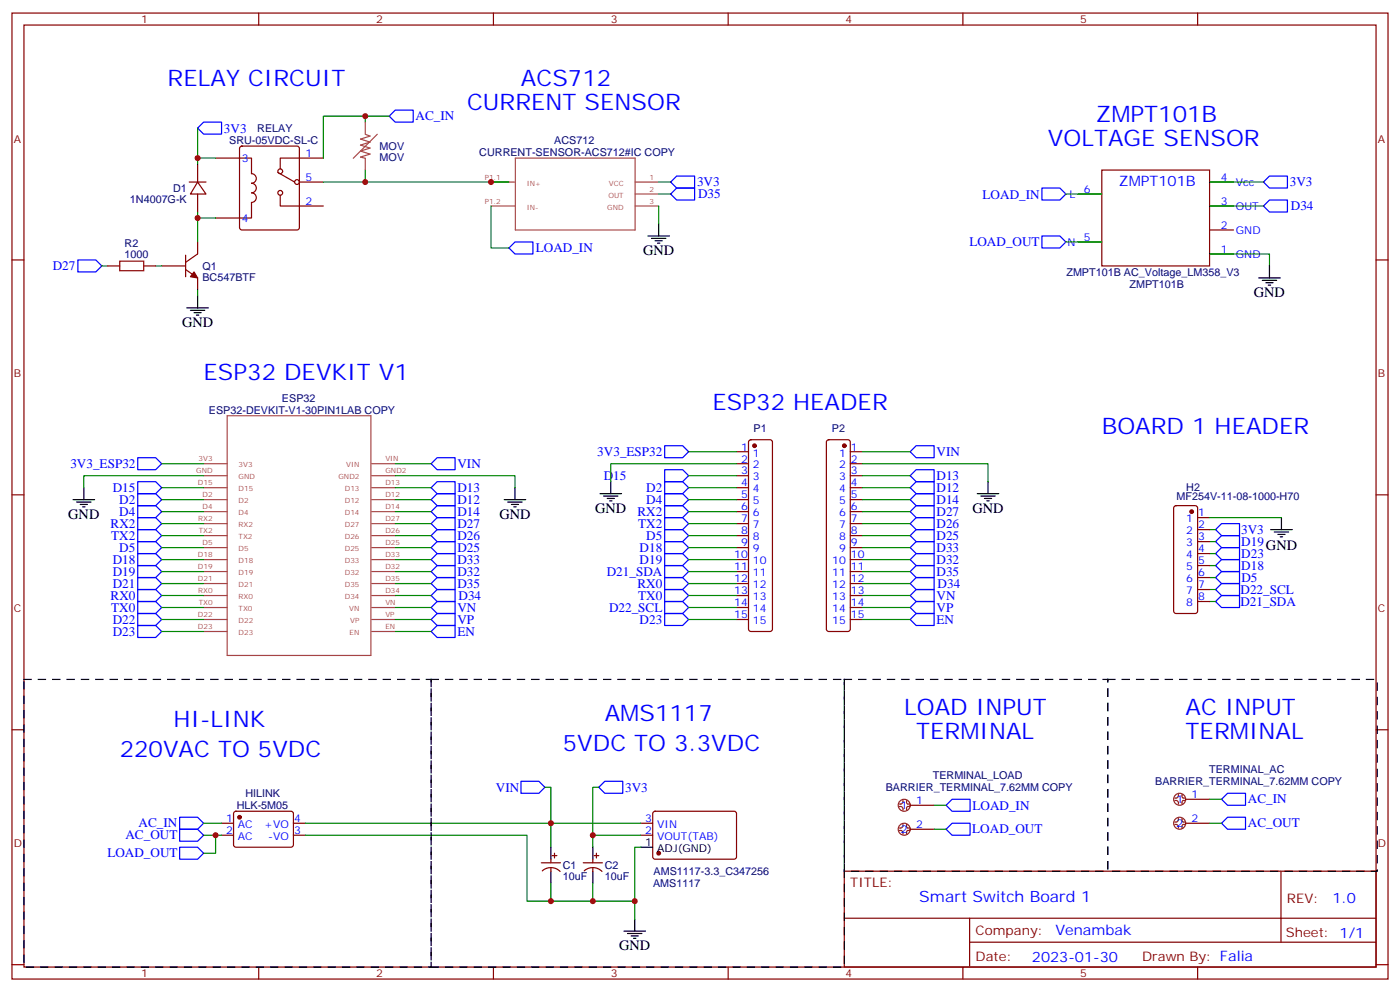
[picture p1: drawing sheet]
<svg xmlns="http://www.w3.org/2000/svg" width="412mm" height="292mm" viewBox="0 0 412 292" stroke-linecap="round" stroke-linejoin="round" font-family="sans-serif">
<g fill="none" stroke="#870000" stroke-width=".35">
<path d="M3.5 3.8h405.4v284.4h-405.4zM7.1 7.4h398.2v277.3h-398.2zM76.2 3.8v3.6M145.3 3.8v3.6M214.5 3.8v3.6M283.6 3.8v3.6M352.8 3.8v3.6M55.7 53.6h5M58.2 53.6l2.5 3.5h-4.6zM58.2 48.3v5.3M58.2 57.1v5.3M63.5 46.5h10.6v4.6a1.41 1.41 0 0 1 1.4 1.4 1.41 1.41 0 0 1-1.4 1.4 1.41 1.41 0 0 1 1.4 1.5 1.41 1.41 0 0 1-1.4 1.4 1.41 1.41 0 0 1 1.4 1.4 1.41 1.41 0 0 1-1.4 1.4v4.6h-10.6"/>
<path d="M70.8 43.2l.5-.2h16.2l.5 .2 .2 .5v23.3l-.2 .5-.5 .2h-16.2l-.5-.2-.2-.5v-23.3zM81.8 50.8l5 2.8M82.5 57.5v3.1h12.7M88.2 53.6h7M95.2 46.5h-12.7v3.2M317.5 57.1h7.1M324.6 50.1h31.7v28.2h-31.7zM356.3 53.6h7.1M3.5 76.5h3.6M31.7 78.3h3.6M42.3 78.3h3.6M47.6 78.3h7.1"/>
<path d="M54.7 79.3l3.5 2.5v3.5M54.7 75.1v6.4M58.2 71.2v3.6l-3.5 2.4M317.5 71.2h7.1M356.3 67.7h7.1M356.3 60.6h7.1M356.3 74.8h7.1M405.3 76.5h3.6M217 133h3.5M217 136.5h3.5M220.7 129.6l.5-.2h5.6l.5 .2 .2 .5v55.1l-.2 .5-.5 .2h-5.6l-.5-.3-.2-.4v-55.1zM243.7 129.6l.4-.2h5.7l.5 .2 .2 .5v55.1l-.3 .5-.4 .2h-5.7l-.5-.3-.2-.4v-55.1z"/>
<path d="M250.5 133h3.5M250.5 136.5h3.5M3.5 145.7h3.6M217 140h3.5M217 143.5h3.5M217 147.1h3.5M217 150.6h3.5M217 154.1h3.5M217 157.7h3.5M250.5 140h3.5M250.5 143.5h3.5M250.5 147.1h3.5"/>
<path d="M250.5 150.6h3.5M250.5 154.1h3.5M250.5 157.7h3.5M346 149l.4-.2h5.7l.5 .2 .2 .5v30.4l-.3 .5-.4 .2h-5.7l-.5-.2-.2-.5v-30.4zM352.8 152.4h3.5M352.8 155.9h3.5M352.8 159.4h3.5M405.3 145.7h3.6M217 161.2h3.5M217 164.7h3.5M217 168.2h3.5M217 171.8h3.5"/>
<path d="M217 175.3h3.5M217 178.8h3.5M250.5 161.2h3.5M250.5 164.7h3.5M250.5 168.2h3.5M250.5 171.8h3.5M250.5 175.3h3.5M250.5 178.8h3.5M352.8 162.9h3.5M352.8 166.5h3.5M352.8 170h3.5M352.8 173.5h3.5"/>
<path d="M352.8 177.1h3.5M217 182.4h3.5M250.5 182.4h3.5M3.5 214.8h3.6M405.3 214.8h3.6M69 239l.5-.2 16.5 .1 .4 .6v9.4l-.7 .5-16.5-.1-.4-.6v-9.2zM192.5 239l.5-.2 23.5 .1 .5 .6-.1 13-.6 .4-23.6-.1-.4-.6v-12.7zM268.1 237h7.1M349.2 235.3h7.1M65.3 242.3h3.5M65.3 245.9h3.5M86.4 242.3h3.6"/>
<path d="M86.4 245.9h3.6M159.5 254h5.6M159.7 256.3a3.8 3.8 0 0 1 5.3 .2M162.3 252.9v1.1M162.3 255.4v1M162.6 251.8h1.4M163.3 251.1v1.5M171.8 254h5.6M172.1 256.3a3.8 3.8 0 0 1 5.2 .2M174.6 252.9v1.1M174.6 255.4v1M175 251.8h1.4"/>
<path d="M175.7 251.1v1.5M188.7 242.3h3.6M188.7 245.9h3.6M248.7 256.4h156.6v28.3h-156.6zM268.1 244.1h7.1M349.2 242.3h7.1M377.3 256.5v20.8M248.7 270.3h156.5M285.6 277.3h119.6M285.6 270.3v14.1M3.5 284h3.6M76.2 284.7v3.5"/>
<path d="M145.3 284.7v3.5M214.5 284.7v3.5M283.6 284.7v3.5M352.8 284.7v3.5M405.3 284h3.6"/>
<circle cx="82.6" cy="50.4" r=".71"/>
<circle cx="82.6" cy="56.8" r=".71"/>
<circle cx="87.5" cy="53.6" r=".71"/>
</g>
<g fill="#870000" stroke="#870000" stroke-width=".35">
<path d="M57.1 80l1.1 1.8-2.1-.3z"/>
<circle cx="70.6" cy="240.6" r=".53"/>
<circle cx="194" cy="251.1" r=".53"/>
<circle cx="222.2" cy="131.2" r=".53"/>
<circle cx="248.7" cy="131.2" r=".53"/>
<circle cx="351" cy="150.6" r=".53"/>
</g>
<g fill="none" stroke="#8c2424" stroke-width=".35">
<path d="M264.9 237.4l.9 .2 .2 .8M266 235.6l-.2 .9-.9 .2M267.1 235.6a.81 .81 0 0 0 .3 1.1h.7M268.1 237.4h-.7a.81 .81 0 0 0-.3 1M346.1 235.6l.8 .2 .2 .9M347.1 233.9l-.2 .8-.8 .2M348.2 233.9a.81 .81 0 0 0 .3 1h.7M349.2 235.6h-.7a.81 .81 0 0 0-.3 1.1M264.9 244.4l.9 .2 .2 .9M266 242.7l-.2 .8-.9 .2M267.1 242.7a.81 .81 0 0 0 .3 1h.7M268.1 244.4h-.7a.81 .81 0 0 0-.3 1.1"/>
<path d="M346.1 242.7l.8 .2 .2 .8M347.1 240.9l-.2 .9-.8 .2M348.2 240.9a.81 .81 0 0 0 .3 1.1h.7M349.2 242.7h-.7a.81 .81 0 0 0-.3 1"/>
<circle cx="266.3" cy="237" r="1.76"/>
<circle cx="347.5" cy="235.3" r="1.76"/>
<circle cx="266.3" cy="244.1" r="1.76"/>
<circle cx="347.5" cy="242.3" r="1.76"/>
</g>
<g fill="none" stroke="#a64a4a" stroke-width=".35">
<path d="M107.6 39.5l1.4 .6-2.8 .8 2.8 .9-2.8 .9 2.8 .9-2.8 .9 2.8 .9-2.8 .8 1.4 .4v3.5M107.6 35.9v3.5M111.1 39.5l-7 7.1M144.6 53.6h7M151.8 46.5h35.3v21.2h-35.3zM187.1 53.6h6.9M187.1 57.1h6.9M144.6 60.6h7M187.1 60.6h6.9M60 136.5h6.9M66.9 122.4h42.4v70.5h-42.4zM109.5 136.5h6.9"/>
<path d="M60 140h6.9M60 143.5h6.9M60 147.1h6.9M60 150.6h6.9M60 154.1h6.9M60 157.7h6.9M109.5 140h6.9M109.5 143.5h6.9M109.5 147.1h6.9M109.5 150.6h6.9M109.5 154.1h6.9M109.5 157.7h6.9"/>
<path d="M60 161.2h6.9M60 164.7h6.9M60 168.2h6.9M60 171.8h6.9M60 175.3h6.9M60 178.8h6.9M109.5 161.2h6.9M109.5 164.7h6.9M109.5 168.2h6.9M109.5 171.8h6.9M109.5 175.3h6.9M109.5 178.8h6.9"/>
<path d="M60 182.4h6.9M60 185.9h6.9M109.5 182.4h6.9M109.5 185.9h6.9"/>
</g>
<g fill="none" stroke="#00f" stroke-width=".35">
<path d="M58.2 37.7l1.8-1.8h5.3v3.6h-5.3zM114.7 34.2l1.7-1.8h5.3v3.5h-5.3zM197.6 57.1l1.7-1.7h5.3v3.5h-5.3zM197.6 53.6l1.7-1.8h5.3v3.6h-5.3zM306.9 55.4h5.3l1.8 1.7-1.8 1.8h-5.3zM372.2 53.6l1.7-1.8h5.3v3.6h-5.3zM22.9 76.5h5.3l1.8 1.8-1.8 1.7h-5.3zM149.9 73l1.8-1.8h5.3v3.6h-5.3zM306.9 69.5h5.3l1.8 1.7-1.8 1.8h-5.3zM372.2 60.6l1.7-1.7h5.3v3.5h-5.3zM40.6 134.7h5.3l1.7 1.8-1.7 1.8h-5.3zM127 136.5l1.8-1.8h5.3v3.6h-5.3z"/>
<path d="M195.8 138.3h5.3l1.7 1.7-1.7 1.8h-5.3zM195.8 131.2h5.3l1.7 1.8-1.7 1.7h-5.3zM268.1 133l1.8-1.8h5.3v3.5h-5.3zM40.6 141.8h5.3l1.7 1.7-1.7 1.8h-5.3zM40.6 145.3h5.3l1.7 1.8-1.7 1.7h-5.3zM40.6 148.8h5.3l1.7 1.8-1.7 1.8h-5.3zM40.6 152.4h5.3l1.7 1.7-1.7 1.8h-5.3zM40.6 155.9h5.3l1.7 1.8-1.7 1.7h-5.3zM40.6 159.4h5.3l1.7 1.8-1.7 1.7h-5.3zM127 154.1l1.8-1.7h5.3v3.5h-5.3zM127 143.5l1.8-1.7h5.3v3.5h-5.3zM127 147.1l1.8-1.8h5.3v3.5h-5.3z"/>
<path d="M127 150.6l1.8-1.8h5.3v3.6h-5.3zM127 157.7l1.8-1.8h5.3v3.5h-5.3zM195.8 159.4h5.3l1.7 1.8-1.7 1.7h-5.3zM195.8 155.9h5.3l1.7 1.8-1.7 1.7h-5.3zM195.8 152.4h5.3l1.7 1.7-1.7 1.8h-5.3zM195.8 148.8h5.3l1.7 1.8-1.7 1.8h-5.3zM195.8 145.3h5.3l1.7 1.8-1.7 1.7h-5.3zM195.8 141.8h5.3l1.7 1.7-1.7 1.8h-5.3zM268.1 157.7l1.8-1.8h5.3v3.5h-5.3zM268.1 154.1l1.8-1.7h5.3v3.5h-5.3zM268.1 147.1l1.8-1.8h5.3v3.5h-5.3zM268.1 143.5l1.8-1.7h5.3v3.5h-5.3z"/>
<path d="M268.1 140l1.8-1.7h5.3v3.5h-5.3zM268.1 150.6l1.8-1.8h5.3v3.6h-5.3zM358.1 159.4l1.7-1.7h5.3v3.5h-5.3zM359.8 154.1h5.3v3.6h-5.3l-1.7-1.8zM40.6 162.9h5.3l1.7 1.8-1.7 1.8h-5.3zM40.6 166.5h5.3l1.7 1.7-1.7 1.8h-5.3zM40.6 170h5.3l1.7 1.8-1.7 1.7h-5.3zM40.6 173.5h5.3l1.7 1.8-1.7 1.8h-5.3zM40.6 177.1h5.3l1.7 1.7-1.7 1.8h-5.3zM127 175.3l1.8-1.8h5.3v3.6h-5.3zM127 171.8l1.8-1.8h5.3v3.5h-5.3zM127 161.2l1.8-1.8h5.3v3.5h-5.3z"/>
<path d="M127 164.7l1.8-1.8h5.3v3.6h-5.3zM127 168.2l1.8-1.7h5.3v3.5h-5.3zM128.8 177.1h5.3v3.5h-5.3l-1.8-1.8zM195.8 177.1h5.3l1.7 1.7-1.7 1.8h-5.3zM195.8 173.5h5.3l1.7 1.8-1.7 1.8h-5.3zM195.8 170h5.3l1.7 1.8-1.7 1.7h-5.3zM195.8 166.5h5.3l1.7 1.7-1.7 1.8h-5.3zM195.8 162.9h5.3l1.7 1.8-1.7 1.8h-5.3zM268.1 178.8l1.8-1.7h5.3v3.5h-5.3zM268.1 175.3l1.8-1.8h5.3v3.6h-5.3zM268.1 164.7l1.8-1.8h5.3v3.6h-5.3zM268.1 161.2l1.8-1.8h5.3v3.5h-5.3z"/>
<path d="M268.1 168.2l1.8-1.7h5.3v3.5h-5.3zM268.1 171.8l1.8-1.8h5.3v3.5h-5.3zM359.8 161.2h5.3v3.5h-5.3l-1.7-1.8zM359.8 164.7h5.3v3.5h-5.3l-1.7-1.7zM359.8 168.2h5.3v3.6h-5.3l-1.7-1.8zM359.8 175.3h5.3v3.5h-5.3l-1.7-1.7zM359.8 171.8h5.3v3.5h-5.3l-1.7-1.8zM40.6 180.6h5.3l1.7 1.8-1.7 1.7h-5.3zM40.6 184.1h5.3l1.7 1.8-1.7 1.7h-5.3zM127 182.4l1.8-1.8h5.3v3.5h-5.3zM128.8 184.1h5.3v3.5h-5.3l-1.8-1.7zM195.8 180.6h5.3l1.7 1.8-1.7 1.7h-5.3z"/>
<path d="M268.1 182.4l1.8-1.8h5.3v3.5h-5.3zM153.5 230h5.2l1.8 1.7-1.8 1.8h-5.2zM176.4 231.7l1.8-1.7h5.2v3.5h-5.2zM278.7 237l1.8-1.7h5.3v3.5h-5.3zM361.6 233.5h5.3v3.5h-5.3l-1.8-1.7zM52.9 249.4h5.3l1.8 1.7-1.8 1.8h-5.3zM52.9 244.1h5.3l1.8 1.8-1.8 1.7h-5.3zM52.9 240.6h5.3l1.8 1.7-1.8 1.8h-5.3zM278.7 244.1l1.8-1.8h5.3v3.6h-5.3zM361.6 240.6h5.3v3.5h-5.3l-1.8-1.8z"/>
</g>
<g fill="none" stroke="#008700" stroke-width=".35">
<path d="M58.2 37.7v8.8M107.6 34.2v1.7M114.7 34.2h-19.5v12.3M63.5 46.5h-5.3v1.8M107.6 50.1v3.5h-12.4M107.6 53.6h42.3M194 53.6h3.6M194 57.1h3.6M314 57.1h10.6M356.3 53.6h15.9M30 78.3h1.7M45.9 78.3h1.7"/>
<path d="M58.2 62.4v1.8h5.3M58.2 64.2v7M144.6 60.6v12.4h5.3M194 60.6v5.3M314 71.2h10.6M356.3 74.8h17.6v3.5M356.3 60.6h15.9M58.2 85.3v1.8M47.6 136.5h12.4M116.4 136.5h10.6M202.8 133h14.2M217 136.5h-37.1v5.3"/>
<path d="M254 136.5h37v5.3M254 133h14.1M47.6 154.1h12.4M47.6 143.5h12.4M47.6 147.1h12.4M47.6 150.6h12.4M47.6 157.7h12.4M60 140h-35.3v3.5M116.4 140h35.3v3.5M116.4 154.1h10.6M116.4 143.5h10.6M116.4 147.1h10.6"/>
<path d="M116.4 150.6h10.6M116.4 157.7h10.6M202.8 154.1h14.2M202.8 143.5h14.2M202.8 147.1h14.2M202.8 150.6h14.2M202.8 157.7h14.2M202.8 140h14.2M254 154.1h14.1M254 143.5h14.1M254 147.1h14.1M254 150.6h14.1"/>
<path d="M254 157.7h14.1M254 140h14.1M356.3 155.9h1.8M356.3 159.4h1.8M356.3 152.4h21.2M47.6 175.3h12.4M47.6 171.8h12.4M47.6 161.2h12.4M47.6 164.7h12.4M47.6 168.2h12.4M47.6 178.8h12.4M116.4 175.3h10.6"/>
<path d="M116.4 171.8h10.6M116.4 161.2h10.6M116.4 164.7h10.6M116.4 168.2h10.6M116.4 178.8h10.6M202.8 175.3h14.2M202.8 171.8h14.2M202.8 161.2h14.2M202.8 164.7h14.2M202.8 168.2h14.2M202.8 178.8h14.2M254 175.3h14.1"/>
<path d="M254 171.8h14.1M254 161.2h14.1M254 164.7h14.1M254 168.2h14.1M254 178.8h14.1M356.3 162.9h1.8M356.3 166.5h1.8M356.3 170h1.8M356.3 177.1h1.8M356.3 173.5h1.8M47.6 182.4h12.4M47.6 185.9h12.4"/>
<path d="M116.4 182.4h10.6M116.4 185.9h10.6M202.8 182.4h14.2M254 182.4h14.1M160.5 231.7h1.8v10.6h-72.3M176.4 231.7h-1.8v14.2M275.2 237h3.5M356.3 235.3h3.5M60 242.3h5.3M60 245.9h5.3M63.5 245.9v5.2h-3.5M90 245.9h65.2v19.4h7.1"/>
<path d="M162.3 260v5.3h24.7M174.6 260v5.3M188.7 242.3h-26.4v7.1M188.7 249.4h-1.7v21.1M188.7 245.9h-14.1v3.5M275.2 244.1h3.5M356.3 242.3h3.5"/>
</g>
<g fill="none" stroke="#000" stroke-width=".35">
<path d="M190.9 69.5h6.3M191.9 70.2h4.2M193 70.9h2.1M193.7 71.6h.7M194 65.9v3.6M373.9 78.3v3.5M55 90.6h6.4M56.1 91.3h4.2M57.1 92h2.2M57.9 92.7h.7M58.2 87.1v3.5M370.8 81.8h6.3"/>
<path d="M371.8 82.5h4.3M372.9 83.2h2.1M373.6 83.9h.7M21.5 147.1h6.4M22.6 147.8h4.2M23.6 148.5h2.2M24.3 149.2h.7M24.7 143.5v3.6M148.5 147.1h6.4M149.6 147.8h4.2M150.6 148.5h2.2M151.3 149.2h.7"/>
<path d="M151.7 143.5v3.6M176.7 145.3h6.4M177.8 146h4.2M178.9 146.7h2.1M179.6 147.4h.7M179.9 141.8v3.5M287.9 145.3h6.3M288.9 146h4.3M290 146.7h2.1M290.7 147.4h.7M291 141.8v3.5M374.3 155.9h6.3"/>
<path d="M375.4 156.6h4.2M376.4 157.3h2.1M377.1 158h.7M377.5 152.4v3.5M162.3 249.4v3.5M162.3 256.4v3.6M174.6 249.4v3.5M174.6 256.4v3.6M188.7 249.4h3.6M183.8 274.1h6.3M184.9 274.8h4.2M185.9 275.5h2.1"/>
<path d="M186.6 276.2h.7M187 270.5v3.6"/>
</g>
<path d="M7.1 200h119.9v84.7h-119.9zM127 200h121.7v84.7h-121.7zM248.7 200h77.6v56.4h-77.6zM326.3 200h79.4v56.4h-79.4z" fill="none" stroke="#000" stroke-width=".35" stroke-dasharray="2.1 2.1"/>
<path d="M35.3 76.9h7v2.8h-7z" fill="none" stroke="#a10000" stroke-width=".35"/>
<g fill="#c00">
<circle cx="187" cy="265.3" r=".88"/>
<circle cx="174.6" cy="265.3" r=".88"/>
<circle cx="162.3" cy="265.3" r=".88"/>
<circle cx="58.2" cy="46.5" r=".88"/>
<circle cx="58.2" cy="64.2" r=".88"/>
<circle cx="63.5" cy="245.9" r=".88"/>
<circle cx="162.3" cy="242.3" r=".88"/>
<circle cx="174.6" cy="245.9" r=".88"/>
<circle cx="107.6" cy="34.2" r=".88"/>
<circle cx="107.6" cy="53.6" r=".88"/>
<circle cx="144.6" cy="53.6" r=".88"/>
</g>
<g font-size="6.7" fill="#00f">
<text x="49.4" y="25.4">RELAY CIRCUIT</text>
<text x="153.5" y="25.4">ACS712</text>
<text x="137.6" y="32.4">CURRENT SENSOR</text>
<text x="322.8" y="35.9">ZMPT101B</text>
<text x="308.7" y="43">VOLTAGE SENSOR</text>
<text x="60" y="111.8">ESP32 DEVKIT V1</text>
<text x="209.9" y="120.6">ESP32 HEADER</text>
<text x="324.6" y="127.7">BOARD 1 HEADER</text>
<text x="51.2" y="214.1">HI-LINK</text>
<text x="178.2" y="212.3">AMS1117</text>
<text x="266.3" y="210.6">LOAD INPUT</text>
<text x="349.2" y="210.6">AC INPUT</text>
<text x="165.8" y="221.2">5VDC TO 3.3VDC</text>
<text x="269.9" y="217.6">TERMINAL</text>
<text x="349.2" y="217.6">TERMINAL</text>
<text x="35.3" y="222.9">220VAC TO 5VDC</text>
</g>
<text font-size="4.6" fill="#00f" x="270.8" y="265.5">Smart Switch Board 1</text>
<g font-size="4.2" fill="#00f">
<text x="329.6" y="54.7">ZMPT101B</text>
<text x="392.5" y="265.7">1.0</text>
<text x="310.9" y="275.3">Venambak</text>
<text x="304" y="283.1">2023-01-30</text>
</g>
<g font-size="4.2">
<text x="189.4" y="75.1">GND</text>
<text x="369.4" y="87.5">GND</text>
<text x="53.6" y="96.3">GND</text>
<text x="20.1" y="152.7">GND</text>
<text x="147.1" y="152.7">GND</text>
<text x="175.3" y="151">GND</text>
<text x="286.5" y="151">GND</text>
<text x="372.9" y="161.9">GND</text>
<text x="182.4" y="279.7">GND</text>
</g>
<g font-size="3.9" fill="#00f">
<text x="122.4" y="35.4">AC_IN</text>
<text x="66" y="39">3V3</text>
<text x="205.3" y="54.9">3V3</text>
<text x="205.6" y="58.3">D35</text>
<text x="289.4" y="58.4">LOAD_IN</text>
<text x="379.9" y="54.8">3V3</text>
<text x="380.3" y="61.8">D34</text>
<text x="157.8" y="74.3">LOAD_IN</text>
<text x="285.6" y="72.5">LOAD_OUT</text>
<text x="15.6" y="79.5">D27</text>
<text x="20.7" y="137.7">3V3_ESP32</text>
<text x="134.8" y="137.8">VIN</text>
<text x="176" y="134.2">3V3_ESP32</text>
<text x="275.9" y="134.3">VIN</text>
<text x="177.8" y="141.3">D15</text>
<text x="275.9" y="141.3">D13</text>
<text x="33.2" y="144.8">D15</text>
<text x="35.1" y="148.3">D2</text>
<text x="134.8" y="144.9">D13</text>
<text x="134.8" y="148.4">D12</text>
<text x="190.4" y="148.3">D4</text>
<text x="190.4" y="144.8">D2</text>
<text x="275.9" y="148.4">D14</text>
<text x="275.9" y="144.9">D12</text>
<text x="32.6" y="155.4">RX2</text>
<text x="35.1" y="151.9">D4</text>
<text x="134.8" y="155.4">D27</text>
<text x="134.8" y="151.9">D14</text>
<text x="187.8" y="151.9">RX2</text>
<text x="188" y="155.4">TX2</text>
<text x="275.9" y="155.4">D26</text>
<text x="275.9" y="151.9">D27</text>
<text x="32.8" y="158.9">TX2</text>
<text x="134.8" y="159">D26</text>
<text x="190.4" y="158.9">D5</text>
<text x="275.9" y="159">D25</text>
<text x="365.6" y="157.2">3V3</text>
<text x="365.6" y="160.7">D19</text>
<text x="33.2" y="166">D18</text>
<text x="35.1" y="162.5">D5</text>
<text x="134.8" y="162.5">D25</text>
<text x="134.8" y="166">D33</text>
<text x="188.4" y="166">D19</text>
<text x="188.4" y="162.5">D18</text>
<text x="275.9" y="166">D32</text>
<text x="275.9" y="162.5">D33</text>
<text x="365.7" y="164.2">D23</text>
<text x="365.7" y="167.7">D18</text>
<text x="33.2" y="169.5">D19</text>
<text x="33.2" y="173">D21</text>
<text x="134.8" y="173.1">D35</text>
<text x="134.8" y="169.6">D32</text>
<text x="178.7" y="169.5">D21_SDA</text>
<text x="187.8" y="173">RX0</text>
<text x="275.9" y="169.6">D35</text>
<text x="276.2" y="173">D34</text>
<text x="365.7" y="171.3">D5</text>
<text x="32.6" y="176.6">RX0</text>
<text x="135.1" y="176.5">D34</text>
<text x="188" y="176.6">TX0</text>
<text x="275.9" y="176.6">VN</text>
<text x="365.4" y="178.3">D21_SDA</text>
<text x="365.4" y="174.8">D22_SCL</text>
<text x="32.8" y="180.1">TX0</text>
<text x="33.2" y="183.6">D22</text>
<text x="134.8" y="180.1">VN</text>
<text x="134.8" y="183.7">VP</text>
<text x="179.4" y="180.1">D22_SCL</text>
<text x="188.4" y="183.6">D23</text>
<text x="275.9" y="183.7">EN</text>
<text x="275.9" y="180.1">VP</text>
<text x="33.2" y="187.1">D23</text>
<text x="134.8" y="187.2">EN</text>
<text x="146.1" y="233">VIN</text>
<text x="184.1" y="233.1">3V3</text>
<text x="286.5" y="238.3">LOAD_IN</text>
<text x="367.6" y="236.5">AC_IN</text>
<text x="40.8" y="243.6">AC_IN</text>
<text x="286.4" y="245.3">LOAD_OUT</text>
<text x="367.6" y="243.6">AC_OUT</text>
<text x="37" y="247.1">AC_OUT</text>
<text x="31.6" y="252.4">LOAD_OUT</text>
</g>
<g font-size="3.9" fill="#800">
<text x="250.5" y="261">TITLE:</text>
<text x="379.1" y="265.7">REV:</text>
<text x="287.4" y="275.2">Company:</text>
<text x="378.7" y="275.8">Sheet: 1/1</text>
<text x="287.4" y="282.9">Date:</text>
<text x="336.4" y="283">Drawn By: Falia</text>
</g>
<g font-size="3.2" fill="#800">
<text x="41.6" y="6.8">1</text>
<text x="110.8" y="6.8">2</text>
<text x="179.9" y="6.8">3</text>
<text x="249.1" y="6.8">4</text>
<text x="318.2" y="6.8">5</text>
<text x="4.1" y="41.9">A</text>
<text x="405.9" y="41.9">A</text>
<text x="4.1" y="111.1">B</text>
<text x="405.9" y="111.1">B</text>
<text x="4.1" y="180.2">C</text>
<text x="405.9" y="180.2">C</text>
<text x="4.1" y="249.4">D</text>
<text x="405.9" y="249.4">D</text>
<text x="41.6" y="287.7">1</text>
<text x="110.8" y="287.7">2</text>
<text x="179.9" y="287.7">3</text>
<text x="249.1" y="287.7">4</text>
<text x="318.2" y="287.7">5</text>
</g>
<g font-size="3.2" fill="#000080">
<text x="75.8" y="38.9">RELAY</text>
<text x="67.5" y="42.4">SRU-05VDC-SL-C</text>
<text x="111.8" y="47.3">MOV</text>
<text x="111.8" y="44.2">MOV</text>
<text x="141.2" y="45.9">CURRENT-SENSOR-ACS712#IC COPY</text>
<text x="163.3" y="42.4">ACS712</text>
<text x="38.3" y="59.7">1N4007G-K</text>
<text x="51" y="56.5">D1</text>
<text x="36.7" y="75.8">1000</text>
<text x="36.7" y="72.7">R2</text>
<text x="59.6" y="82.6">BC547BTF</text>
<text x="59.6" y="79.5">Q1</text>
<text x="314.1" y="81.2">ZMPT101B AC_Voltage_LM358_V3</text>
<text x="332.7" y="84.7">ZMPT101B</text>
<text x="83.1" y="118.3">ESP32</text>
<text x="61.5" y="121.8">ESP32-DEVKIT-V1-30PIN1LAB COPY</text>
<text x="222" y="127.1">P1</text>
<text x="245.1" y="127.1">P2</text>
<text x="346.6" y="147.1">MF254V-11-08-1000-H70</text>
<text x="349.4" y="144.6">H2</text>
<text x="356.2" y="227.6">TERMINAL_AC</text>
<text x="260.9" y="232.8">BARRIER_TERMINAL_7.62MM COPY</text>
<text x="274.8" y="229.3">TERMINAL_LOAD</text>
<text x="340.3" y="231.1">BARRIER_TERMINAL_7.62MM COPY</text>
<text x="69.7" y="238.1">HLK-5M05</text>
<text x="72.3" y="234.6">HILINK</text>
<text x="165.8" y="255.8">C1</text>
<text x="178.2" y="255.8">C2</text>
<text x="192.5" y="257.6">AMS1117-3.3_C347256</text>
<text x="165.8" y="259">10uF</text>
<text x="178.2" y="259">10uF</text>
<text x="192.4" y="261.1">AMS1117</text>
</g>
<g font-size="3.2" fill="#00f">
<text x="71.3" y="47.6">3</text>
<text x="90" y="46.2">1</text>
<text x="90" y="53.2">5</text>
<text x="359.6" y="53.2">4</text>
<text x="315" y="58.2">L</text>
<text x="319.3" y="56.8">6</text>
<text x="364.1" y="54.6">Vcc</text>
<text x="71.3" y="65.2">4</text>
<text x="90" y="60.3">2</text>
<text x="359.6" y="60.3">3</text>
<text x="364.1" y="61.7">OUT</text>
<text x="319.3" y="70.9">5</text>
<text x="359.6" y="67.3">2</text>
<text x="364.1" y="68.8">GND</text>
<text x="314.4" y="72.3">N</text>
<text x="359.6" y="74.4">1</text>
<text x="364.1" y="75.8">GND</text>
<text x="218.3" y="132.6">1</text>
<text x="218.3" y="136.1">2</text>
<text x="221.8" y="134.4">1</text>
<text x="221.8" y="137.9">2</text>
<text x="247.1" y="134.4">1</text>
<text x="247.1" y="137.9">2</text>
<text x="250.6" y="132.6">1</text>
<text x="250.6" y="136.1">2</text>
<text x="218.3" y="139.7">3</text>
<text x="218.3" y="143.2">4</text>
<text x="221.8" y="141.4">3</text>
<text x="247.1" y="141.4">3</text>
<text x="250.6" y="139.7">3</text>
<text x="250.6" y="143.2">4</text>
<text x="218.3" y="146.7">5</text>
<text x="221.8" y="145">4</text>
<text x="221.8" y="148.5">5</text>
<text x="247.1" y="145">4</text>
<text x="247.1" y="148.5">5</text>
<text x="250.6" y="146.7">5</text>
<text x="218.3" y="150.2">6</text>
<text x="218.3" y="153.8">7</text>
<text x="221.8" y="152">6</text>
<text x="221.8" y="155.5">7</text>
<text x="247.1" y="152">6</text>
<text x="247.1" y="155.5">7</text>
<text x="250.6" y="150.2">6</text>
<text x="250.6" y="153.8">7</text>
<text x="349.5" y="153.8">1</text>
<text x="353" y="152">1</text>
<text x="353" y="155.5">2</text>
<text x="218.3" y="157.3">8</text>
<text x="218.3" y="160.8">9</text>
<text x="221.8" y="159.1">8</text>
<text x="247.1" y="159.1">8</text>
<text x="250.6" y="157.3">8</text>
<text x="250.6" y="160.8">9</text>
<text x="349.5" y="157.3">2</text>
<text x="349.5" y="160.8">3</text>
<text x="353" y="159.1">3</text>
<text x="216.3" y="164.4">10</text>
<text x="216.3" y="167.9">11</text>
<text x="221.8" y="162.6">9</text>
<text x="221.8" y="166.1">10</text>
<text x="245.1" y="166.1">10</text>
<text x="247.1" y="162.6">9</text>
<text x="250.6" y="164.4">10</text>
<text x="250.6" y="167.9">11</text>
<text x="349.5" y="164.4">4</text>
<text x="349.5" y="167.9">5</text>
<text x="353" y="162.6">4</text>
<text x="353" y="166.1">5</text>
<text x="216.3" y="171.4">12</text>
<text x="221.8" y="169.7">11</text>
<text x="221.8" y="173.2">12</text>
<text x="245.1" y="169.7">11</text>
<text x="245.1" y="173.2">12</text>
<text x="250.6" y="171.4">12</text>
<text x="349.5" y="171.4">6</text>
<text x="353" y="169.7">6</text>
<text x="353" y="173.2">7</text>
<text x="216.3" y="174.9">13</text>
<text x="216.3" y="178.5">14</text>
<text x="221.8" y="176.7">13</text>
<text x="245.1" y="176.7">13</text>
<text x="250.6" y="174.9">13</text>
<text x="250.6" y="178.5">14</text>
<text x="349.5" y="174.9">7</text>
<text x="349.5" y="178.5">8</text>
<text x="353" y="176.7">8</text>
<text x="216.3" y="182">15</text>
<text x="221.8" y="180.2">14</text>
<text x="221.8" y="183.8">15</text>
<text x="245.1" y="180.2">14</text>
<text x="245.1" y="183.8">15</text>
<text x="250.6" y="182">15</text>
<text x="265.4" y="238.1">1</text>
<text x="269.9" y="236.7">1</text>
<text x="346.5" y="236.3">1</text>
<text x="351" y="234.9">1</text>
<text x="66.6" y="242">1</text>
<text x="66.6" y="245.5">2</text>
<text x="70.1" y="243.7">AC</text>
<text x="77.9" y="243.7">+VO</text>
<text x="86.6" y="245.5">3</text>
<text x="86.6" y="242">4</text>
<text x="190.1" y="245.5">2</text>
<text x="190.1" y="242">3</text>
<text x="193.6" y="243.7">VIN</text>
<text x="265.4" y="245.1">2</text>
<text x="269.9" y="243.7">2</text>
<text x="346.5" y="243.4">2</text>
<text x="351" y="242">2</text>
<text x="70.1" y="247.3">AC</text>
<text x="79" y="247.3">-VO</text>
<text x="193.6" y="247.3">VOUT(TAB)</text>
</g>
<g font-size="3.2">
<text x="190.1" y="249">1</text>
<text x="193.6" y="250.8">ADJ(GND)</text>
</g>
<g font-size="2.1" fill="#a54b4b">
<text x="142.8" y="52.9">P1.1</text>
<text x="191.4" y="52.9">1</text>
<text x="142.8" y="59.9">P1.2</text>
<text x="155.2" y="54.6">IN+</text>
<text x="179.2" y="58.2">OUT</text>
<text x="179.3" y="54.6">VCC</text>
<text x="191.4" y="56.4">2</text>
<text x="191.4" y="59.9">3</text>
<text x="155.2" y="61.7">IN-</text>
<text x="178.9" y="61.7">GND</text>
<text x="58.5" y="135.8">3V3</text>
<text x="70.3" y="137.5">3V3</text>
<text x="102" y="137.5">VIN</text>
<text x="113.5" y="135.8">VIN</text>
<text x="57.8" y="139.3">GND</text>
<text x="58.3" y="142.9">D15</text>
<text x="70.3" y="141.1">GND</text>
<text x="99.7" y="141.1">GND2</text>
<text x="113.5" y="139.3">GND2</text>
<text x="113.5" y="142.9">D13</text>
<text x="59.7" y="146.4">D2</text>
<text x="59.7" y="149.9">D4</text>
<text x="70.3" y="144.6">D15</text>
<text x="70.3" y="148.1">D2</text>
<text x="101.6" y="144.6">D13</text>
<text x="101.6" y="148.1">D12</text>
<text x="113.5" y="146.4">D12</text>
<text x="113.5" y="149.9">D14</text>
<text x="58.4" y="153.4">RX2</text>
<text x="70.3" y="151.6">D4</text>
<text x="70.3" y="155.2">RX2</text>
<text x="101.6" y="151.6">D14</text>
<text x="101.6" y="155.2">D27</text>
<text x="113.5" y="153.4">D27</text>
<text x="58.5" y="157">TX2</text>
<text x="59.7" y="160.5">D5</text>
<text x="70.3" y="158.7">TX2</text>
<text x="101.6" y="158.7">D26</text>
<text x="113.5" y="157">D26</text>
<text x="113.5" y="160.5">D25</text>
<text x="58.3" y="164">D18</text>
<text x="58.3" y="167.5">D19</text>
<text x="70.3" y="162.2">D5</text>
<text x="70.3" y="165.8">D18</text>
<text x="101.6" y="162.2">D25</text>
<text x="101.6" y="165.8">D33</text>
<text x="113.5" y="164">D33</text>
<text x="113.5" y="167.5">D32</text>
<text x="58.3" y="171.1">D21</text>
<text x="70.3" y="169.3">D19</text>
<text x="70.3" y="172.8">D21</text>
<text x="101.6" y="169.3">D32</text>
<text x="101.6" y="172.8">D35</text>
<text x="113.5" y="171.1">D35</text>
<text x="58.4" y="174.6">RX0</text>
<text x="58.5" y="178.1">TX0</text>
<text x="70.3" y="176.3">RX0</text>
<text x="70.3" y="179.9">TX0</text>
<text x="101.6" y="176.3">D34</text>
<text x="102.9" y="179.9">VN</text>
<text x="113.5" y="174.6">D34</text>
<text x="113.5" y="178.1">VN</text>
<text x="58.3" y="181.7">D22</text>
<text x="58.3" y="185.2">D23</text>
<text x="70.3" y="183.4">D22</text>
<text x="103.2" y="183.4">VP</text>
<text x="113.5" y="181.7">VP</text>
<text x="113.5" y="185.2">EN</text>
<text x="70.3" y="186.9">D23</text>
<text x="103" y="186.9">EN</text>
</g>
</svg>
